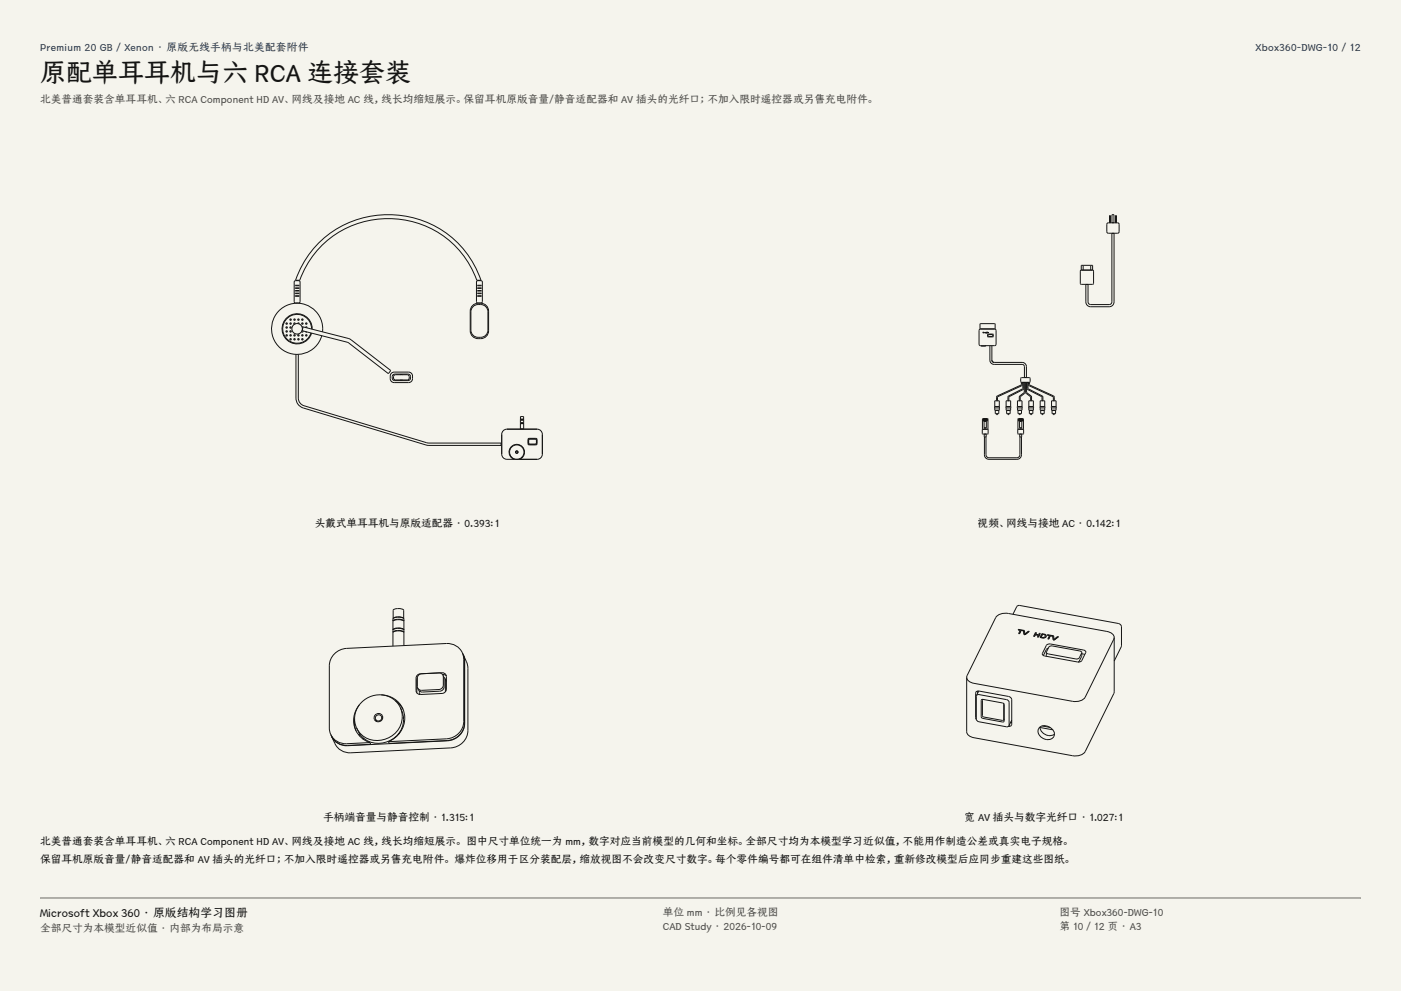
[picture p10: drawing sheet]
<svg xmlns="http://www.w3.org/2000/svg" width="420mm" height="297mm" viewBox="0 0 420 297" stroke-linecap="round" stroke-linejoin="round" font-family="sans-serif">
<g fill="#f5f4ed">
<path d="M0 0h420v297h-420z"/>
<path d="M12 12h396v275h-396z"/>
</g>
<g fill="none" stroke="#141413" stroke-width=".3">
<path d="M95.3 73.1a29.6 29.6 0 0 1 48.9 10.9h-1.3a28.3 28.3 0 0 0-26.5-18.5 28.3 28.3 0 0 0-26.5 18.5h-1.3a29.7 29.7 0 0 1 6.7-10.9zM324.7 79.5v1.4M327 79.5v1.4M332 66.8h3.3l.2 .4-.1 2.5-.3 .2-3.1-.1-.2-.3v-2.3zM332.8 64.6h.1M332.8 64.6h-.2l.1 2.2M332.8 66.8h.1M332.9 64.6v2.2M333.3 69.9h.7v20.6a1.46 1.46 0 0 1-1.5 1.4h-5.5a1.46 1.46 0 0 1-1.5-1.4v-5.2h.7v5.2l.2 .6 .6 .2h5.5a.81 .81 0 0 0 .8-.8zM333.3 69.9h.1M333.4 64.3h.5v2.5h-.5zM334.6 64.6h.1"/>
<path d="M334.6 64.6h-.2l.1 2.2M334.6 66.8h.1M334.7 64.6v2.2M88.4 84.2l1.2-.1 .4 .4v5.9l-.4 .4-1.2-.1-.2-.3v-5.9zM88.5 97.1l-.1-.3h-.3l.2 .4M88.5 88.7h1.2M88.5 88h.1M88.5 88h1.2M88.5 87.1h1.2M88.5 86.4h.1M88.5 86.4h1.2M88.5 85.5h1.2"/>
<path d="M88.5 88.6v.1M88.5 87.1h.1M88.5 85.5h.1M88.5 88.6h1.1M88.5 88h1.1M88.5 87.1h1.1M88.5 86.4h1.1M88.5 85.5h1.1M89.3 97l.3-.2 .1 .3M89.6 88.6l.1 .1M89.6 87.1h.1M89.6 85.5h.1"/>
<path d="M89.7 88h-.1M89.7 86.4h-.1M90.5 98l.3 .1M90.6 99.1l-.1 .1M90.8 98.3l-.2 .1M90.8 99.2v.3l-.4-.2M90.9 98l13.9 3.6 12.4 9.5-.8 .9-12-9.3-13.8-3.6zM91.6 98.2l.3-.2 .1 .3M91.6 99.4l.4 .1M93.4 98.6a4.3 4.3 0 0 0-6.1-4 4.3 4.3 0 0 0-1.1 7.2 4.3 4.3 0 0 0 7-2M93.6 98.7a4.5 4.5 0 0 0-6.3-4.3 4.5 4.5 0 0 0-1.2 7.5 4.5 4.5 0 0 0 7.3-2.1M96.7 99.5a7.7 7.7 0 0 0-10.3-8.2 7.7 7.7 0 0 0-2.5 12.9 7.7 7.7 0 0 0 12.6-3.6"/>
<path d="M141.8 91.9a2.64 2.64 0 0 1 2.7-.6 2.64 2.64 0 0 1 1.8 2.1v5.5a2.59 2.59 0 0 1-2.6 2.2 2.59 2.59 0 0 1-2.5-2.2v-5.5zM141.9 91.4a2.85 2.85 0 0 1 4.6 1.8v5.9a2.78 2.78 0 0 1-2.8 2.4 2.78 2.78 0 0 1-2.7-2.4v-5.9a2.35 2.35 0 0 1 .9-1.8zM143 84.2l1.2-.1 .4 .4v5.9l-.4 .4-1.2-.1-.2-.3v-5.9zM143.1 88.7l1.2 .1zM143.1 88h.1M143.1 87.1l1.2 .1zM143.1 86.4h.1M143.1 85.5l1.2 .1zM143.1 87.9l1.2 .1zM143.1 86.3l1.2 .1zM143.2 88.6l-.1 .1M143.2 87.1h-.1"/>
<path d="M143.2 85.5h-.1M293.7 98.7l4.5-.1 .4 .2v4.4l-.2 .3-4.5 .1-.3-.2-.1-4.3zM293.8 97h4.5v1.6h-4.5zM294.6 99.6h.3l.1 .2 .1-.2-.1 .2M294.6 99.6h.1M294.7 99.6v.2M294.7 99.8h.1M294.9 99.6h.1M294.9 99.6l.1 .2M295 99.8h.1M295.4 99.6v.2zM295.4 99.7h.1"/>
<path d="M295.6 99.6v.2M295.7 99.6v.2M295.8 99.6l-.1 .2M295.8 99.6h-.3v.2h.2M295.9 99.6h.1M296 99.6v.2v-.2M296.1 99.6h.1M296.1 99.6l.1 .2M296.2 99.8h.1M296.3 99.6v.2l-.1-.2h-.3M296.3 99.6h.1M296.4 99.6l-.1 .2"/>
<path d="M324.1 81l-.2 .2v3.7l.2 .3 3.7-.1v-3.9l-.2-.2M324.1 80.9l3.5 .1M324.1 80.9v-1.4h3.5v1.4M88.7 106.2v13.1a3.1 3.1 0 0 0 2.2 3l37.1 11.1 22.2 .1v-.7l-22.1-.1-37.4-11.3-1.1-1.1-.2-1v-13.1M117.2 112l1-.5h4.3a1.62 1.62 0 0 1 1.2 1.6 1.62 1.62 0 0 1-1.2 1.6h-4.3a1.64 1.64 0 0 1-1-2.7zM117.8 112.3l.6-.2h3.9a1 1 0 0 1 .8 1 1 1 0 0 1-.8 1h-3.9a1.01 1.01 0 0 1-.9-.7 1.01 1.01 0 0 1 .3-1.1zM118.1 112.5l.5-.2h3.5a.81 .81 0 0 1 .6 .8 .81 .81 0 0 1-.6 .8l-3.8-.1-.3-.5zM120 112.3h.7M120 113.9h.7M294.1 103.6h1.4M296.1 100.2h1.6v.7h-1.6zM296.2 100.3h1.3l.1 .4-1.3 .1z"/>
<path d="M296.8 103.6v4.3a1.29 1.29 0 0 0 1.2 1.3l8.7 .1 .4 .6v3.2h.6v-3.2a1.29 1.29 0 0 0-1.3-1.3h-8.4M297.3 107.9l.3 .6 .4 .1M297.3 107.9l.3 .5 .4 .2M297.3 103.6v4.3M298.9 118.8l7.2-3.4 .1-.8h.3l-.1 .8-.2 .2-7.1 3.3-.1 1.2h-.2zM302.3 118.7l4.3-2.2v-1.9h.3l-.1 2.1-4.3 2.2-.1 1.2h-.2zM306.1 113.2h2.7v1.3h-2.7zM307.1 114.6h.2v3.2l-1.4 1.1-.1 1.2h-.2l.1-1.4 1.3-1.1zM307.5 114.6h.3v3l1.4 1.2v1.3h-.2v-1.2l-1.5-1.2zM307.9 114.6h.3v1.9l4.3 2.2 .1 1.4h-.2l-.1-1.2-4.3-2.2zM308.3 114.6h.3l.1 .8 7.1 3.2 .3 .4v1.1h-.3l-.1-1.2-7.1-3.3-.3-.2zM150.7 129.3l.8-.6 .5-.1h9a1.57 1.57 0 0 1 1.6 1.6v5.9a1.57 1.57 0 0 1-1.6 1.6h-9a1.57 1.57 0 0 1-1.6-1.6v-5.9z"/>
<path d="M152.7 136.3h.2M153.2 137.1h.2M154.1 137.7a2.32 2.32 0 0 1-1-3.6 2.32 2.32 0 0 1 3.7 0 2.32 2.32 0 0 1-1 3.6M156 127h1M156 126.7h1M156 125.9h1M156 125.6h1v-.8h-1v3.7h1v-2.8h-1M156.4 137.1h.2M156.9 136.3h.2M158.3 131.6l.4-.2h2.1l.2 .4v1.3l-.4 .2h-2.1l-.2-.4zM158.5 132.7l.4 .4M158.5 131.6h2.3v1.5h-2.3z"/>
<path d="M158.9 131.6l-.4 .4M160.4 131.6l.4 .4M160.8 132.7l-.4 .4M294.5 128.7h1.7v1.3h-1.7zM294.5 125.5h1.7v3.1h-1.7zM294.8 125.5v.7h1.1M294.8 126.1h.1M294.8 125.5v.6M294.8 125.5h.1M294.9 125.5v.7M294.9 126.1h.1M294.9 126.2h.1"/>
<path d="M295 126.1h.1M295 125.5v.6M295 125.5h.1M295 126.3h.7v2h-.7zM295 128.2h.7M295 126.2h.1M295.1 130.1h.5v.8h-.5zM295.1 126.1h.1M295.1 125.5l-.1 .7M295.1 125.5h.1M295.1 130.9v5.5a1.37 1.37 0 0 0 1.4 1.3h8.5a1.37 1.37 0 0 0 1.2-1.4v-5.4M295.2 125.5v.6"/>
<path d="M295.2 126.1h.1M295.2 126.2v-.7l.1 .7M295.2 126.2h.1M295.3 126.1h.1M295.3 126.2h.1M295.4 126.2v-.7l.1 .7M295.4 126.2h.1M295.4 126.1h.1M295.5 126.1h.1M295.5 126.2h.1M295.5 126.2v-.7l.1 .7M295.6 130.9v5.4a.9 .9 0 0 0 .9 .9h8.4a.9 .9 0 0 0 .9-.9v-5.4"/>
<path d="M295.6 126.1h.1M295.6 126.2h.1M295.7 126.2v-.7l.1 .7M295.7 126.2h.1M295.7 126.1h.1M295.8 126.2h.1M295.8 126.2v-.7l.1 .7M295.8 126.1h.1M295.9 126.1h.1M295.9 126.2h.1M298.2 121.8h1.4v.4h-1.4zM298.2 122.2v.8h1.4v-.8"/>
<path d="M298.2 121.8v-1.7h1.4v1.7M298.4 123h1v1h-1zM298.8 124v.3h.2v-.3M301.6 122.2h1.4M301.6 121.8h1.4M301.6 120.1h1.4v2.9h-1.4zM301.8 123h1v1h-1zM302.2 124v.3h.2v-.3M305 121.8h1.4v.4h-1.4zM305 122.2v.8h1.4v-.8M305 121.8v-1.7h1.4v1.7M305.2 128.7h1.6v1.3h-1.6z"/>
<path d="M305.2 123h1v1h-1zM305.2 125.5h1.6v3.1h-1.6zM305.4 126.2h.1M305.4 125.5v.7M305.4 126.2h1.1M305.4 126.1h.1M305.5 125.5l-.1 .6M305.5 126.1h.1M305.5 125.5h.1M305.5 125.5v.7M305.5 126.2h.1M305.6 124v.3h.2v-.3"/>
<path d="M305.6 125.5h.1M305.6 126.1h.1M305.6 126.3h.7v2h-.7zM305.6 128.2h.7M305.7 125.5v.6M305.7 126.1h.1M305.7 126.2h.1M305.7 130.1h.6v.8h-.6zM305.8 126.1l-.1-.6v.7M305.8 126.1h.1M305.8 126.2l.1-.7 .1 .7M305.8 126.2h.1"/>
<path d="M305.9 126.2h.1M305.9 126.1h.1M306 126.1h-.1M306 126.2h.1M306 126.2v-.7l.1 .7M306 126.1h.1M306.1 126.1h.1M306.1 126.2h.1M306.2 126.2v-.7l.1 .7M306.2 126.2h.1M306.2 126.1h.1M306.3 126.2h-.1"/>
<path d="M306.3 126.2v-.7l.1 .7M306.3 126.2h.1M306.3 126.1h.1M306.4 126.1h.1M306.4 126.2h.1M306.4 126.2l.1-.7v.7M306.5 126.1h.1M306.5 126.2h.1M308.4 121.8h1.4v.4h-1.4M308.6 123h1v1h-1zM309 124v.3h.2v-.3M309.8 121.8v-1.7h-1.4v2.9h1.4v-.8"/>
<path d="M311.8 121.8h1.5v.4h-1.5zM311.8 122.2v.8h1.4v-.8M311.8 121.8v-1.7h1.4v1.7M312 123h1v1h-1zM312.4 124v.3h.2v-.3M315.2 121.8h1.5v.4h-1.5zM315.2 122.2v.8h1.4v-.8M315.2 121.8v-1.7h1.4v1.7M315.4 123h1v1h-1zM315.8 124v.3h.2v-.3M117.8 189.5v-.6a2.76 2.76 0 0 1 3.3 0v.6M117.8 189.5a2.76 2.76 0 0 1 3.3 0"/>
<path d="M117.8 189.5h.1M117.8 188.7v-2.5a2.76 2.76 0 0 1 3.3 0v2.5M117.8 188.7a2.76 2.76 0 0 1 3.3 0M117.8 188.7v.1M117.8 186.1v-.6a2.76 2.76 0 0 1 3.3 0v.6M117.8 186.1a2.76 2.76 0 0 1 3.3 0M117.8 186.1v.1M118 182.7a2.88 2.88 0 0 1 3 .2v2.5a2.75 2.75 0 0 0-3.1 0zM121.1 193.5v-3.9a2.74 2.74 0 0 0-3.3 0v4M121.1 189.5h.1M121.1 188.7v.1M121.1 186.1v.1"/>
<path d="M138.6 195.6a4.9 4.9 0 0 0-4.8-2.7l-29.9 1.4a5.4 5.4 0 0 0-5.2 5.2v18.7l.4 1.9M138.6 195.6l.4 2v18.6a5.4 5.4 0 0 1-5.2 5.2l-17.3 .9M138.6 195.6l.5 1.3 .2 1.2v18.6a5.4 5.4 0 0 1-5.2 5.2l-17.4 .9-.2-.5M138.9 196.2h.1M138.9 196.2l.4 2v18.6a5.4 5.4 0 0 1-5.2 5.2l-29.9 1.5a4.9 4.9 0 0 1-4.8-2.8M138.9 196.2l1.1 2.5 .3 1.2v19a5.4 5.4 0 0 1-5.2 5.2l-29.9 1.5a4.9 4.9 0 0 1-4.8-2.8l-1-2.1M303.7 184.1l1.2-2.5 .8-.1 29.5 5.3a1.14 1.14 0 0 1 1 1v5.9l-2.2 4.4M305.2 188.7v.1M305.2 188.7l1.9 .3 .1 1 1.1-.8h.2M305.2 188.7l.7 .2-.5 1M305.4 189.9h.1M305.4 189.9h.2"/>
<path d="M305.6 189.9h.1M306.1 188.9h.1M306.1 188.9l.7 .1M306.1 188.9l-.5 1M306.8 189v-.1l.2 1.3M306.8 189h.1M307 190.2h.3M307 190.2h.1M307.3 190.2h.1M308.5 189.2h.1M308.5 189.2l-1.2 1M309.9 190.7h.2"/>
<path d="M309.9 190.7h.1M310.1 190.7h.1M310.4 190.2l-.3 .5M310.4 190.2l.9 .2-.3 .5M310.4 190.2h.1M310.7 189.6h-.3l-.5 1.1M310.7 189.6l-.3 .5 1 .1 .2-.4h.2M310.7 189.6h.1M311 190.9l.3 .1M311 190.9h.1M311.3 190.9v.1M311.8 191h.1"/>
<path d="M311.8 189.8h.1M311.8 189.8l-.5 1.2M312.5 190.1h.3a.49 .49 0 0 1 .6 .6 .49 .49 0 0 1-.8 .3l-.5-.1zM312.5 190.1h.1M313.7 190.5l-.3-.3-1.1-.3-.5 1.1M313.7 190.5a.93 .93 0 0 1-1.4 .6l-.5-.1M313.7 190.5h.1M313.7 195.5l.7-1.6 .7-.3 8.6 1.5 .6 .5M313.7 195.5l.6 .5 8.6 1.5 .7-.3 .7-1.6M313.7 195.5l.1 1.2M313.9 193.2l1.1-.2 9.8 1.8 .5 .2 .2 .5-1.2 2.5-.9 .4-10.2-1.8-.5-.2-.2-.5zM314 190.3l1.9 .2 .1 1.1 1-.8h.3"/>
<path d="M314 190.3l.6 .2-.5 1M314 190.3v.1M314.1 191.5h.3M314.1 191.5h.1M314.3 194.3l-.6 .4-.9 1.8M314.4 191.5h.1M314.9 190.5l.6 .1M314.9 190.5h.1M314.9 190.5l-.5 1M315.5 190.6h.1M315.6 190.5h.1M315.6 190.5l-.1 .1"/>
<path d="M315.6 190.5l.2 1.3M315.8 191.8h.1M315.8 191.8h.2M316 191.8h.1M317.3 190.8h.1M317.3 190.8l-1.3 1M324.3 195.9l.9 .3M324.3 195.6a3.1 3.1 0 0 1-.7 2.5l-.4 .3M334 191a2.29 2.29 0 0 0-2.2-1.8l-29.5-5.3h-2a2.65 2.65 0 0 0-1.8 1.2l-8.7 17.9M334 191l-8.7 17.9a3.6 3.6 0 0 1-3.8 1.3l-29.5-5.4-1.2-.4a1.7 1.7 0 0 1-1-1.4M334 191v16.7l-8.7 17.5a3.6 3.6 0 0 1-3.8 1.3l-29.5-5.4-1.2-.4a1.7 1.7 0 0 1-1-1.4v-16.3M106.3 215.6v1.8l.4 1.7"/>
<path d="M107.7 211.3a7 7 0 0 0 3.2 11.2M112.6 215.6l.3 .6M112.6 215.6l-.1 .4M114.3 208.2a7.2 7.2 0 0 1 6.9 5.7 7.2 7.2 0 0 1-3.9 8l-.8 .4M114.4 214.7a.99 .99 0 0 1-.5 1.3 .99 .99 0 0 1-1.3-.4M114.4 214.7a.99 .99 0 0 0-1.3-.4 .99 .99 0 0 0-.5 1.3M114.4 214.7l.3 .7M114.4 214.8l.3 .2M118.5 210l1.3 1.2 1 1.4M119.5 219.8v.3M119.6 219.7v.2M119.7 219.8h-.1"/>
<path d="M119.9 219.5h-.2M120 212.1a7.2 7.2 0 0 1-3.7 9.2 7.2 7.2 0 0 1-9.4-3.2M120 212.1a7.2 7.2 0 0 0-9.4-3.2 7.2 7.2 0 0 0-3.7 9.2M120 212.1a7.2 7.2 0 0 1-3.3 10 7.2 7.2 0 0 1-9.8-4M125.1 203.2l-.1 4.5M125.3 202.2l.7-.3 6.5-.3 .7 .2 .6 .8v3.9a1.34 1.34 0 0 1-1.3 1.3l-6.5 .3-.7-.1-.5-.6-.1-.4v-3.8zM125.7 207.1l.1 .8M125.8 207.9l.2 .2M125.8 207.9l.1 .2M132.7 202.1l.6 .1 .5 .4M132.8 202.4l-.5-.6-.7-.1-5.2 .2a1.36 1.36 0 0 0-1.3 1.3l.1 3M132.8 202.4l.1 2.9a1.34 1.34 0 0 1-1.3 1.3l-5.2 .3-.7-.2-.5-.5"/>
<path d="M132.8 202.4l.3 .8v2.6a1.34 1.34 0 0 1-1.3 1.4l-5.5 .2-.7-.4-.4-.8M133.1 203.1l.4 .3M133.5 203.4v3.9M133.5 203.4l.3 .8M292.7 215.6l-.2-.5v-7.4l.2-.4 .8-.2 8.8 1.6a1.14 1.14 0 0 1 1 1v7.5l-.4 .4-.6 .1M292.7 208.5v7l.2 .5 .6 .3 8.2 1.5 .8-.3M292.7 208.5l.8-.3 8.2 1.5 .6 .3 .2 .5v7M293.1 207.1v.6M293.4 207.1l-.7 1.4M294.3 209.7l6.5 1.1 .2 .4-.1 5.1-6.5-1.1-.2-.4zM294.5 209.7v4.8l.2 .3 5.8 1.1 .4-.1M294.6 209.6l-.1 .1"/>
<path d="M294.7 209.6l-.2 .1M300.8 210.8l.1 5M301 215.5l-.1 .3M301 215.5h.1M303 216.4l.3 .1M303.3 215.9h.1M303.3 216.5h-.3M303.3 215.8l-.8 1.7M311.8 217.9a2.9 2.9 0 0 0 4.3 2.2M311.8 218l3.8 .7M311.8 217.9a2.98 2.98 0 0 1 4.3 2.1 2.2 2.2 0 0 1-1.6 1.7 2.2 2.2 0 0 1-2.2-.6 1.99 1.99 0 0 1-.5-3.2zM312.5 217.6l2.3 .4"/>
<path d="M99.1 220.1a4.9 4.9 0 0 0 4.8 2.8l7-.4M99.1 220.1l.3 .5M99.4 220.6a4.9 4.9 0 0 0 4.8 2.8l6.9-.3-.2-.6M99.4 220.7h.1M107.9 220.1h-.5M108.1 220.3l-.5 .1M109.2 221.4h-.5M118.7 220.9h-.3"/>
<circle cx="85.9" cy="98.2" r=".22"/>
<circle cx="85.9" cy="97" r=".22"/>
<circle cx="85.9" cy="99.3" r=".22"/>
<circle cx="87.1" cy="98.2" r=".22"/>
<circle cx="87.1" cy="95.8" r=".22"/>
<circle cx="87.1" cy="97" r=".22"/>
<circle cx="87.1" cy="99.3" r=".22"/>
<circle cx="88.3" cy="95.8" r=".22"/>
<circle cx="89.1" cy="98.5" r="1.58"/>
<circle cx="89.5" cy="95.8" r=".22"/>
<circle cx="90.6" cy="97" r=".22"/>
<circle cx="90.6" cy="95.8" r=".22"/>
<circle cx="91.8" cy="97" r=".22"/>
<circle cx="85.9" cy="100.5" r=".22"/>
<circle cx="87.1" cy="100.5" r=".22"/>
<circle cx="87.1" cy="101.7" r=".22"/>
<circle cx="88.3" cy="100.5" r=".22"/>
<circle cx="88.3" cy="101.7" r=".22"/>
<circle cx="89.5" cy="100.5" r=".22"/>
<circle cx="89.5" cy="101.7" r=".22"/>
<circle cx="90.6" cy="100.5" r=".22"/>
<circle cx="90.6" cy="101.7" r=".22"/>
<circle cx="91.8" cy="100.5" r=".22"/>
<circle cx="154.9" cy="135.5" r="2.17"/>
<circle cx="154.9" cy="135.5" r=".39"/>
<circle cx="154.9" cy="135.5" r=".3"/>
<circle cx="113.4" cy="215.1" r="1.3"/>
</g>
<path d="M12 269.3h396zM12 269h396v.3h-396z" fill-rule="evenodd" fill="#504e49"/>
<text font-size="7.8" fill="#141413" x="12" y="24.7">原配单耳耳机与六 RCA 连接套装</text>
<text font-size="3.5" fill="#141413" x="12" y="274.9">Microsoft Xbox 360 · 原版结构学习图册</text>
<g font-size="3.2" fill="#1b365d">
<text x="12" y="15.3">Premium 20 GB / Xenon · 原版无线手柄与北美配套附件</text>
<text x="376.4" y="15.3">Xbox360-DWG-10 / 12</text>
</g>
<g font-size="3.2" fill="#504e49">
<text x="12" y="30.9">北美普通套装含单耳耳机、六 RCA Component HD AV、网线及接地 AC 线，线长均缩短展示。保留耳机原版音量/静音适配器和 AV 插头的光纤口；不加入限时遥控器或另售充电附件。</text>
<text x="198.7" y="274.5">单位 mm · 比例见各视图</text>
<text x="317.6" y="274.5">图号 Xbox360-DWG-10</text>
<text x="12" y="279.3">全部尺寸为本模型近似值 · 内部为布局示意</text>
<text x="198.7" y="278.8">CAD Study · 2026-10-09</text>
<text x="317.6" y="278.8">第 10 / 12 页 · A3</text>
</g>
<g font-size="3.2" fill="#141413">
<text x="94.3" y="158">头戴式单耳耳机与原版适配器 · 0.393:1</text>
<text x="293.1" y="158">视频、网线与接地 AC · 0.142:1</text>
<text x="96.9" y="246">手柄端音量与静音控制 · 1.315:1</text>
<text x="289.2" y="246">宽 AV 插头与数字光纤口 · 1.027:1</text>
<text x="12" y="253.3">北美普通套装含单耳耳机、六 RCA Component HD AV、网线及接地 AC 线，线长均缩短展示。 图中尺寸单位统一为 mm，数字对应当前模型的几何和坐标。全部尺寸均为本模型学习近似值，不能用作制造公差或真实电子规格。</text>
<text x="12" y="258.6">保留耳机原版音量/静音适配器和 AV 插头的光纤口；不加入限时遥控器或另售充电附件。 爆炸位移用于区分装配层，缩放视图不会改变尺寸数字。每个零件编号都可在组件清单中检索，重新修改模型后应同步重建这些图纸。</text>
</g>
</svg>
